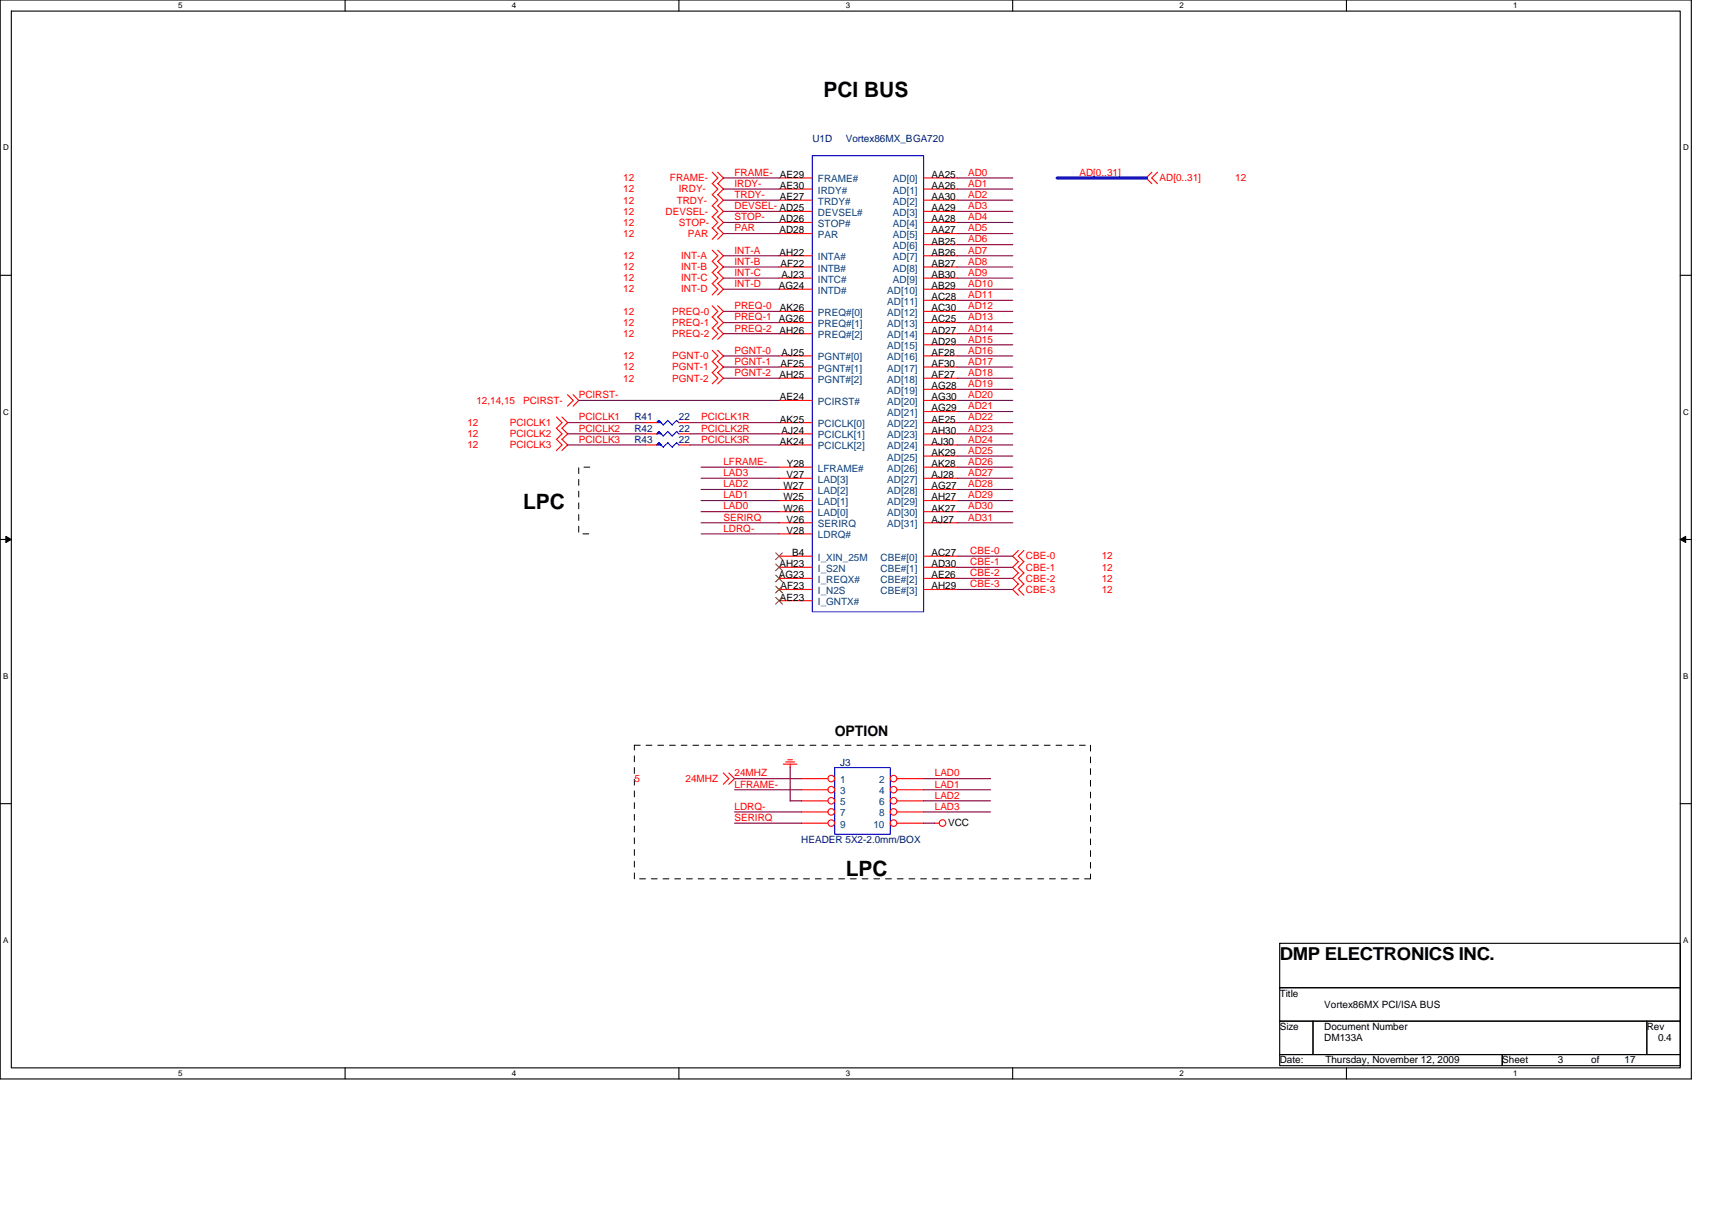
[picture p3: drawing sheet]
<svg xmlns="http://www.w3.org/2000/svg" width="297mm" height="210mm" viewBox="0 0 297 210" stroke-linecap="round" stroke-linejoin="round" font-family="sans-serif">
<path d="M0 0h293.5v187.2h-293.5zM2 1.9h289.5v183.4h-289.5z" fill="none" stroke="#000" stroke-width=".19"/>
<g fill="#fff">
<path d="M30.9 .2h.8v1.6h-.8z"/>
<path d="M30.9 185.5h.8v1.6h-.8z"/>
</g>
<path d="M59.9 0v1.9M59.9 185.3v1.9" fill="none" stroke="#000" stroke-width=".19"/>
<g fill="#fff">
<path d="M88.8 .2h.8v1.6h-.8z"/>
<path d="M88.8 185.5h.8v1.6h-.8z"/>
</g>
<path d="M117.8 0v1.9M117.8 185.3v1.9" fill="none" stroke="#000" stroke-width=".19"/>
<g fill="#fff">
<path d="M146.7 .2h.8v1.6h-.8z"/>
<path d="M146.7 185.5h.8v1.6h-.8z"/>
</g>
<path d="M175.7 0v1.9M175.7 185.3v1.9" fill="none" stroke="#000" stroke-width=".19"/>
<g fill="#fff">
<path d="M204.7 .2h.7v1.6h-.7z"/>
<path d="M204.7 185.5h.7v1.6h-.7z"/>
</g>
<path d="M233.6 0v1.9M233.6 185.3v1.9" fill="none" stroke="#000" stroke-width=".19"/>
<g fill="#fff">
<path d="M262.6 .2h.7v1.6h-.7z"/>
<path d="M262.6 185.5h.7v1.6h-.7z"/>
<path d="M.5 24.8h1v1.6h-1z"/>
<path d="M292 24.8h1v1.6h-1z"/>
<path d="M.5 70.7h1v1.5h-1z"/>
<path d="M292 70.7h1v1.5h-1z"/>
</g>
<path d="M0 47.8h2M291.5 47.8h2" fill="none" stroke="#000" stroke-width=".19"/>
<g fill="#fff">
<path d="M.5 116.5h.9v1.6h-.9z"/>
<path d="M292 116.5h.9v1.6h-.9z"/>
</g>
<path d="M0 93.6h2M291.5 93.6h2" fill="none" stroke="#000" stroke-width=".19"/>
<path d="M1 93.1l1 .5-1 .5zM291.5 93.6l1-.5v1z" fill="#000" stroke="#000" stroke-width=".17"/>
<g fill="#fff">
<path d="M.5 162.4h.9v1.5h-.9z"/>
<path d="M292 162.4h.9v1.5h-.9z"/>
</g>
<path d="M0 139.5h2M291.5 139.5h2M222 163.7h69.5v7.7h-69.5zM222 171.4h69.5v5.8h-69.5zM222 177.2h5.8v5.8h-5.8zM227.8 177.2h57.9v5.8h-57.9zM285.7 177.2h5.8v5.8h-5.8zM222 183h38.6v1.9h-38.6zM260.6 183h30.9v1.9h-30.9z" fill="none" stroke="#000" stroke-width=".19"/>
<path d="M102.3 81.1h-1.9v11.5h1.9M110.1 129.3h79.1M189.2 129.3v23.2M110.1 152.5v-23.2M189.2 152.5h-79.1" fill="none" stroke="#000" stroke-width=".17" stroke-dasharray="1 1 1 1 1 1 1 1"/>
<g fill="none" stroke="#f00" stroke-width=".19">
<path d="M123.6 29.9l.9 1-.9 1M123.6 35.7l.9 1-.9 1M123.6 33.8l.9 .9-.9 1M123.6 39.5l.9 1-.9 1M123.6 31.8l.9 1-.9 1M123.6 37.6l.9 1-.9 1M124.5 29.9l1 1-1 1M124.5 35.7l1 1-1 1M124.5 33.8l1 .9-1 1M124.5 39.5l1 1-1 1M124.5 31.8l1 1-1 1M124.5 37.6l1 1-1 1"/>
<path d="M135.2 30.9h5.7M135.2 32.8h5.7M135.2 34.7h5.7M135.2 36.7h5.7M135.2 38.6h5.7M160.2 30.9h5.8M160.2 32.8h5.8M160.2 34.7h5.8M160.2 36.7h5.8M160.2 38.6h5.8M199.9 29.9l-1 1 1 1M200.8 29.9l-1 1 1 1"/>
<path d="M123.6 56.9l.9 1-.9 1M123.6 53.1l.9 .9-.9 1M123.6 55l.9 1-.9 1M123.6 43.4l.9 1-.9 1M123.6 45.3l.9 1-.9 1M123.6 49.2l.9 1-.9 1M123.6 47.3l.9 1-.9 .9M124.5 56.9l1 1-1 1M124.5 53.1l1 .9-1 1M124.5 55l1 1-1 1M124.5 43.4l1 1-1 1M124.5 45.3l1 1-1 1"/>
<path d="M124.5 49.2l1 1-1 1M124.5 47.3l1 1-1 .9M135.2 50.2h5.7M135.2 54h5.7M135.2 56h5.7M135.2 57.9h5.7M135.2 40.5h5.7M135.2 44.4h5.7M135.2 46.3h5.7M135.2 48.3h5.7M160.2 50.2h5.8M160.2 52.1h5.8"/>
<path d="M160.2 54h5.8M160.2 56h5.8M160.2 57.9h5.8M160.2 59.8h5.8M160.2 40.5h5.8M160.2 42.5h5.8M160.2 44.4h5.8M160.2 46.3h5.8M160.2 48.3h5.8M96.5 74.3l1 1-1 1M96.5 72.4l1 .9-1 1M96.5 76.2l1 1-1 1"/>
<path d="M97.5 72.4l1 .9-1 1M97.5 74.3l1 1-1 1M97.5 76.2l1 1-1 1M98.5 68.5l1 1-1 1M99.4 68.5l1 1-1 1M112 73.3h1.9M112 75.3h1.9M112 77.2h1.9M117.8 73.3h1.9M117.8 75.3h1.9M117.8 77.2h1.9M123.6 60.8l.9 1-.9 1"/>
<path d="M123.6 64.6l.9 1-.9 1M123.6 62.7l.9 1-.9 1M124.5 60.8l1 1-1 1M124.5 64.6l1 1-1 1M124.5 62.7l1 1-1 1M135.2 73.3h5.7M135.2 61.8h5.7M135.2 63.7h5.7M135.2 65.6h5.7M135.2 69.5h5.7M135.2 75.3h5.7M135.2 77.2h5.7"/>
<path d="M160.2 73.3h5.8M160.2 61.8h5.8M160.2 63.7h5.8M160.2 65.6h5.8M160.2 67.6h5.8M160.2 69.5h5.8M160.2 71.4h5.8M160.2 75.3h5.8M160.2 77.2h5.8M160.2 79.1h5.8M135.2 81.1h5.7M135.2 83h5.7"/>
<path d="M135.2 84.9h5.7M135.2 86.9h5.7M135.2 88.8h5.7M135.2 90.7h5.7M135.2 96.5h5.7M135.2 98.4h5.7M135.2 92.6h5.7M160.2 81.1h5.8M160.2 83h5.8M160.2 84.9h5.8M160.2 86.9h5.8M160.2 88.8h5.8"/>
<path d="M160.2 90.7h5.8M160.2 96.5h5.8M160.2 98.4h5.8M176.7 99.4l-1 1 1 1M176.7 95.5l-1 1 1 1M176.7 97.5l-1 .9 1 1M177.6 99.4l-.9 1 .9 1M177.6 95.5l-.9 1 .9 1M177.6 97.5l-.9 .9 .9 1M135.2 100.4h5.7M135.2 102.3h5.7M135.2 104.2h5.7"/>
<path d="M160.2 100.4h5.8M160.2 102.3h5.8M176.7 101.3l-1 1 1 1M177.6 101.3l-.9 1 .9 1M125.5 134.1l1 1-1 1M126.4 134.1l1 1-1 1M135.9 132.6h2.4M136.3 132.2h1.6M136.7 131.8h.8M137.1 132.6v.6M139 135.1h4.7M139 137.1h4.7"/>
<path d="M139 139h4.7M155.6 135.1h4.6M155.6 137.1h4.6M155.6 139h4.6M139 140.9h4.7M139 142.9h4.7M155.6 140.9h4.6M155.6 142.9h4.6M162.2 142.9h.8"/>
<circle cx="144.2" cy="135.1" r=".57"/>
<circle cx="144.2" cy="137" r=".57"/>
<circle cx="144.2" cy="139" r=".57"/>
<circle cx="155" cy="135.1" r=".57"/>
<circle cx="155" cy="137" r=".57"/>
<circle cx="155" cy="139" r=".57"/>
<circle cx="144.2" cy="140.9" r=".57"/>
<circle cx="144.2" cy="142.8" r=".57"/>
<circle cx="155" cy="140.9" r=".57"/>
<circle cx="155" cy="142.8" r=".57"/>
<circle cx="163.5" cy="142.8" r=".57"/>
</g>
<path d="M140.9 27h19.3v79.2h-19.3zM113.9 73.3l.4-.4 .8 .9M113.9 77.2l.4-.4 .8 .8M113.9 75.3l.4-.4 .8 .8M115.9 73l.7 .8M115.9 76.8l.7 .8 .8-.8 .4 .4M115.9 74.9l.7 .8 .8-.8 .4 .4M115.9 72.9l-.8 .8M115.9 76.8l-.8 .8M115.9 74.9l-.8 .8M117.8 73.4l-.4-.5-.8 .8M144.8 133.2h9.7v11.6h-9.7z" fill="none" stroke="#00f" stroke-width=".19"/>
<g fill="#00f" stroke="#00f" stroke-width=".19">
<path d="M114.3 73l.4 .3h-.8l.4-.3 .4 .3z" fill-rule="evenodd"/>
<path d="M114.3 76.8l.4 .4h-.8l.4-.4 .4 .4z" fill-rule="evenodd"/>
<path d="M114.3 74.9l.4 .4h-.8l.4-.4 .4 .4z" fill-rule="evenodd"/>
</g>
<path d="M134.6 99.8l1.2 1.2M134.6 97.9l1.2 1.1M134.6 95.9l1.2 1.2M135.7 99.8l-1.1 1.2M135.7 97.9l-1.1 1.1M135.7 95.9l-1.1 1.2M134.6 103.7l1.2 1.1M134.6 101.7l1.2 1.2M135.7 103.7l-1.1 1.1M135.7 101.7l-1.1 1.2" fill="none" stroke="#804000" stroke-width=".17"/>
<path d="M183.4 30.9h15.5" fill="none" stroke="#00f" stroke-width=".57"/>
<g fill="none" stroke="#800040" stroke-width=".19">
<path d="M125.5 38.6h9.7M125.5 30.9h9.7M125.5 32.8h9.7M125.5 34.7h9.7M125.5 36.7h9.7M166 38.6h9.7M166 30.9h9.7M166 32.8h9.7M166 34.7h9.7M166 36.7h9.7M125.5 40.5h9.7M125.5 44.4h9.7"/>
<path d="M125.5 46.3h9.7M125.5 48.3h9.7M125.5 50.2h9.7M125.5 54h9.7M125.5 56h9.7M125.5 57.9h9.7M166 40.5h9.7M166 42.5h9.7M166 44.4h9.7M166 46.3h9.7M166 48.3h9.7M166 50.2h9.7"/>
<path d="M166 52.1h9.7M166 54h9.7M166 56h9.7M166 57.9h9.7M166 59.8h9.7M98.5 73.3h13.5M98.5 75.3h13.5M98.5 77.2h13.5M100.4 69.5h34.8M119.7 77.2h15.5M119.7 73.3h15.5M119.7 75.3h15.5"/>
<path d="M125.5 61.8h9.7M125.5 63.7h9.7M125.5 65.6h9.7M166 69.5h9.7M166 61.8h9.7M166 63.7h9.7M166 65.6h9.7M166 67.6h9.7M166 71.4h9.7M166 73.3h9.7M166 75.3h9.7M166 77.2h9.7"/>
<path d="M166 79.1h9.7M121.6 81.1h13.6M121.6 83h13.6M121.6 84.9h13.6M121.6 86.9h13.6M121.6 88.8h13.6M121.6 92.6h13.6M121.6 90.7h13.6M166 96.5h9.7M166 98.4h9.7M166 81.1h9.7M166 83h9.7"/>
<path d="M166 84.9h9.7M166 86.9h9.7M166 88.8h9.7M166 90.7h9.7M166 100.4h9.7M166 102.3h9.7M127.4 137.1h11.6M127.4 135.1h11.6M137.1 139h1.9M137.1 133.2v5.8M160.2 139h11.7M160.2 137.1h11.7"/>
<path d="M160.2 135.1h11.7M127.4 140.9h11.6M127.4 142.9h11.6M160.2 140.9h11.7M160.2 142.9h2"/>
</g>
<g font-size="3.7">
<text x="142.9" y="16.9">PCI BUS</text>
<text x="90.8" y="88.3">LPC</text>
<text x="146.7" y="152">LPC</text>
</g>
<text font-size="3.1" x="222" y="166.6">DMP ELECTRONICS INC.</text>
<text font-size="2.5" x="144.8" y="127.8">OPTION</text>
<g font-size="1.7" fill="#000080">
<text x="140.9" y="24.7">U1D</text>
<text x="146.7" y="24.7">Vortex86MX_BGA720</text>
<text x="110.1" y="73">R41</text>
<text x="110.1" y="76.8">R43</text>
<text x="110.1" y="74.9">R42</text>
<text x="117.8" y="73">22</text>
<text x="117.8" y="76.8">22</text>
<text x="117.8" y="74.9">22</text>
<text x="145.8" y="133">J3</text>
<text x="139" y="146.3">HEADER 5X2-2.0mm/BOX</text>
</g>
<g font-size="1.7" fill="#f00">
<text x="108.1" y="35.3">12</text>
<text x="108.1" y="31.5">12</text>
<text x="108.1" y="33.4">12</text>
<text x="116.2" y="31.5">FRAME-</text>
<text x="117.4" y="35.3">TRDY-</text>
<text x="117.8" y="33.4">IRDY-</text>
<text x="127.4" y="30.5">FRAME-</text>
<text x="127.4" y="32.4">IRDY-</text>
<text x="127.4" y="34.4">TRDY-</text>
<text x="168" y="30.5">AD0</text>
<text x="168" y="32.4">AD1</text>
<text x="168" y="34.4">AD2</text>
<text x="187.3" y="30.5">AD[0..31]</text>
<text x="201.2" y="31.5">AD[0..31]</text>
<text x="214.3" y="31.5">12</text>
<text x="108.1" y="37.3">12</text>
<text x="108.1" y="39.2">12</text>
<text x="108.1" y="41.1">12</text>
<text x="115.5" y="37.3">DEVSEL-</text>
<text x="117.8" y="39.2">STOP-</text>
<text x="119.3" y="41.1">PAR</text>
<text x="127.4" y="36.3">DEVSEL- AD25</text>
<text x="127.4" y="40.2">PAR</text>
<text x="127.4" y="38.2">STOP-</text>
<text x="168" y="38.2">AD4</text>
<text x="168" y="40.2">AD5</text>
<text x="168" y="36.3">AD3</text>
<text x="108.1" y="45">12</text>
<text x="108.1" y="46.9">12</text>
<text x="118.2" y="45">INT-A</text>
<text x="118.2" y="46.9">INT-B</text>
<text x="127.4" y="47.9">INT-C</text>
<text x="127.4" y="45.9">INT-B</text>
<text x="127.4" y="44">INT-A</text>
<text x="168" y="42.1">AD6</text>
<text x="168" y="44">AD7</text>
<text x="168" y="45.9">AD8</text>
<text x="168" y="47.9">AD9</text>
<text x="108.1" y="50.8">12</text>
<text x="108.1" y="48.8">12</text>
<text x="118.2" y="50.8">INT-D</text>
<text x="118.2" y="48.8">INT-C</text>
<text x="127.4" y="53.7">PREQ-0</text>
<text x="127.4" y="49.8">INT-D</text>
<text x="168" y="49.8">AD10</text>
<text x="168" y="51.7">AD11</text>
<text x="168" y="53.7">AD12</text>
<text x="108.1" y="58.5">12</text>
<text x="108.1" y="54.6">12</text>
<text x="108.1" y="56.6">12</text>
<text x="116.6" y="58.5">PREQ-2</text>
<text x="116.6" y="54.6">PREQ-0</text>
<text x="116.6" y="56.6">PREQ-1</text>
<text x="127.4" y="57.5">PREQ-2</text>
<text x="127.4" y="55.6">PREQ-1</text>
<text x="168" y="55.6">AD13</text>
<text x="168" y="57.5">AD14</text>
<text x="168" y="59.5">AD15</text>
<text x="108.1" y="62.4">12</text>
<text x="108.1" y="64.3">12</text>
<text x="116.6" y="62.4">PGNT-0</text>
<text x="116.6" y="64.3">PGNT-1</text>
<text x="127.4" y="63.3">PGNT-1</text>
<text x="127.4" y="65.2">PGNT-2</text>
<text x="127.4" y="61.4">PGNT-0</text>
<text x="168" y="61.4">AD16</text>
<text x="168" y="63.3">AD17</text>
<text x="168" y="65.2">AD18</text>
<text x="82.7" y="70.1">12,14,15</text>
<text x="90.8" y="70.1">PCIRST-</text>
<text x="100.4" y="69.1">PCIRST-</text>
<text x="108.1" y="66.2">12</text>
<text x="116.6" y="66.2">PGNT-2</text>
<text x="168" y="67.2">AD19</text>
<text x="168" y="69.1">AD20</text>
<text x="168" y="71">AD21</text>
<text x="81.1" y="73.9">12</text>
<text x="81.1" y="75.9">12</text>
<text x="81.1" y="77.8">12</text>
<text x="88.5" y="73.9">PCICLK1</text>
<text x="88.5" y="75.9">PCICLK2</text>
<text x="88.5" y="77.8">PCICLK3</text>
<text x="100.4" y="76.8">PCICLK3</text>
<text x="100.4" y="73">PCICLK1</text>
<text x="100.4" y="74.9">PCICLK2</text>
<text x="121.6" y="73">PCICLK1R</text>
<text x="121.6" y="74.9">PCICLK2R</text>
<text x="121.6" y="76.8">PCICLK3R</text>
<text x="168" y="73">AD22</text>
<text x="168" y="74.9">AD23</text>
<text x="168" y="76.8">AD24</text>
<text x="125.5" y="80.7">LFRAME-</text>
<text x="125.5" y="82.6">LAD3</text>
<text x="168" y="78.8">AD25</text>
<text x="168" y="80.7">AD26</text>
<text x="168" y="82.6">AD27</text>
<text x="125.5" y="84.5">LAD2</text>
<text x="125.5" y="86.5">LAD1</text>
<text x="125.5" y="88.4">LAD0</text>
<text x="168" y="84.5">AD28</text>
<text x="168" y="86.5">AD29</text>
<text x="168" y="88.4">AD30</text>
<text x="125.5" y="92.3">LDRQ-</text>
<text x="125.5" y="90.3">SERIRQ</text>
<text x="168" y="90.3">AD31</text>
<text x="168.4" y="96.1">CBE-0</text>
<text x="168.4" y="98.1">CBE-1</text>
<text x="168.4" y="100">CBE-2</text>
<text x="168.4" y="101.9">CBE-3</text>
<text x="178" y="101">CBE-2</text>
<text x="178" y="97.1">CBE-0</text>
<text x="178" y="99">CBE-1</text>
<text x="191.2" y="101">12</text>
<text x="191.2" y="97.1">12</text>
<text x="191.2" y="99">12</text>
<text x="178" y="102.9">CBE-3</text>
<text x="191.2" y="102.9">12</text>
<text x="110.1" y="135.7">5</text>
<text x="119" y="135.7">24MHZ</text>
<text x="127.4" y="136.7">LFRAME-</text>
<text x="127.4" y="134.7">24MHZ</text>
<text x="162.2" y="134.7">LAD0</text>
<text x="162.2" y="136.7">LAD1</text>
<text x="127.4" y="140.5">LDRQ-</text>
<text x="127.4" y="142.5">SERIRQ</text>
<text x="162.2" y="140.5">LAD3</text>
<text x="162.2" y="138.6">LAD2</text>
</g>
<g font-size="1.7">
<text x="135.3" y="30.9">AE29</text>
<text x="135.3" y="32.8">AE30</text>
<text x="135.3" y="34.7">AE27</text>
<text x="161.6" y="30.9">AA25</text>
<text x="161.6" y="32.8">AA26</text>
<text x="161.6" y="34.7">AA30</text>
<text x="135.2" y="40.5">AD28</text>
<text x="135.2" y="38.6">AD26</text>
<text x="161.6" y="36.7">AA29</text>
<text x="161.6" y="38.6">AA28</text>
<text x="161.6" y="40.5">AA27</text>
<text x="135.2" y="44.4">AH22</text>
<text x="135.4" y="46.3">AF22</text>
<text x="161.6" y="42.4">AB25</text>
<text x="161.6" y="44.4">AB26</text>
<text x="161.6" y="46.3">AB27</text>
<text x="135.1" y="50.2">AG24</text>
<text x="135.6" y="48.2">AJ23</text>
<text x="161.6" y="50.2">AB29</text>
<text x="161.6" y="52.1">AC28</text>
<text x="161.6" y="48.2">AB30</text>
<text x="135.1" y="56">AG26</text>
<text x="135.2" y="57.9">AH26</text>
<text x="135.3" y="54">AK26</text>
<text x="161.6" y="54">AC30</text>
<text x="161.6" y="56">AC25</text>
<text x="161.6" y="57.9">AD27</text>
<text x="161.6" y="59.8">AD29</text>
<text x="135.2" y="65.6">AH25</text>
<text x="135.4" y="63.7">AF25</text>
<text x="135.6" y="61.7">AJ25</text>
<text x="161.6" y="61.7">AF28</text>
<text x="161.6" y="63.7">AF30</text>
<text x="161.6" y="65.6">AF27</text>
<text x="135.3" y="69.5">AE24</text>
<text x="161.6" y="67.5">AG28</text>
<text x="161.6" y="69.5">AG30</text>
<text x="161.6" y="71.4">AG29</text>
<text x="135.3" y="73.3">AK25</text>
<text x="135.3" y="77.2">AK24</text>
<text x="135.6" y="75.3">AJ24</text>
<text x="161.6" y="73.3">AE25</text>
<text x="161.6" y="75.3">AH30</text>
<text x="161.6" y="77.2">AJ30</text>
<text x="136.5" y="83">V27</text>
<text x="136.5" y="81">Y28</text>
<text x="161.6" y="79.1">AK29</text>
<text x="161.6" y="81">AK28</text>
<text x="161.6" y="83">AJ28</text>
<text x="135.9" y="88.8">W26</text>
<text x="135.9" y="86.8">W25</text>
<text x="135.9" y="84.9">W27</text>
<text x="161.6" y="84.9">AG27</text>
<text x="161.6" y="86.8">AH27</text>
<text x="161.6" y="88.8">AK27</text>
<text x="136.5" y="92.6">V28</text>
<text x="136.5" y="90.7">V26</text>
<text x="161.6" y="90.7">AJ27</text>
<text x="135.1" y="100.4">AG23</text>
<text x="135.2" y="98.4">AH23</text>
<text x="137.5" y="96.5">B4</text>
<text x="161.6" y="96.5">AC27</text>
<text x="161.6" y="98.4">AD30</text>
<text x="161.6" y="100.4">AE26</text>
<text x="135.3" y="104.2">AE23</text>
<text x="135.4" y="102.3">AF23</text>
<text x="161.6" y="102.3">AH29</text>
<text x="164.5" y="143.4">VCC</text>
<text x="222" y="173">Title</text>
<text x="222" y="178.8">Size</text>
<text x="229.8" y="174.9">Vortex86MX PCI/ISA BUS</text>
<text x="229.8" y="178.8">Document Number</text>
<text x="285.7" y="178.8">Rev</text>
<text x="222" y="184.6">Date:</text>
<text x="229.8" y="180.7">DM133A</text>
<text x="230" y="184.6">Thursday, November 12, 2009</text>
<text x="260.6" y="184.6">Sheet</text>
<text x="270.3" y="184.6">3</text>
<text x="276.1" y="184.6">of</text>
<text x="281.9" y="184.6">17</text>
<text x="287.7" y="180.7">0.4</text>
</g>
<g font-size="1.7" fill="#004080">
<text x="141.9" y="31.7">FRAME#</text>
<text x="141.9" y="33.6">IRDY#</text>
<text x="141.9" y="35.5">TRDY#</text>
<text x="154.9" y="31.7">AD[0]</text>
<text x="154.9" y="33.6">AD[1]</text>
<text x="154.9" y="35.5">AD[2]</text>
<text x="141.9" y="37.5">DEVSEL#</text>
<text x="141.9" y="41.3">PAR</text>
<text x="141.9" y="39.4">STOP#</text>
<text x="154.9" y="37.5">AD[3]</text>
<text x="154.9" y="39.4">AD[4]</text>
<text x="154.9" y="41.3">AD[5]</text>
<text x="141.9" y="45.2">INTA#</text>
<text x="141.9" y="47.1">INTB#</text>
<text x="154.9" y="43.2">AD[6]</text>
<text x="154.9" y="45.2">AD[7]</text>
<text x="154.9" y="47.1">AD[8]</text>
<text x="141.9" y="49">INTC#</text>
<text x="141.9" y="51">INTD#</text>
<text x="153.9" y="51">AD[10]</text>
<text x="153.9" y="52.9">AD[11]</text>
<text x="154.9" y="49">AD[9]</text>
<text x="141.9" y="54.8">PREQ#[0]</text>
<text x="141.9" y="56.8">PREQ#[1]</text>
<text x="141.9" y="58.7">PREQ#[2]</text>
<text x="153.9" y="54.8">AD[12]</text>
<text x="153.9" y="56.8">AD[13]</text>
<text x="153.9" y="58.7">AD[14]</text>
<text x="141.9" y="62.5">PGNT#[0]</text>
<text x="141.9" y="64.5">PGNT#[1]</text>
<text x="153.9" y="60.6">AD[15]</text>
<text x="153.9" y="62.5">AD[16]</text>
<text x="153.9" y="64.5">AD[17]</text>
<text x="141.9" y="70.3">PCIRST#</text>
<text x="141.9" y="66.4">PGNT#[2]</text>
<text x="153.9" y="66.4">AD[18]</text>
<text x="153.9" y="68.3">AD[19]</text>
<text x="153.9" y="70.3">AD[20]</text>
<text x="141.9" y="74.1">PCICLK[0]</text>
<text x="141.9" y="76.1">PCICLK[1]</text>
<text x="153.9" y="72.2">AD[21]</text>
<text x="153.9" y="74.1">AD[22]</text>
<text x="153.9" y="76.1">AD[23]</text>
<text x="141.9" y="83.8">LAD[3]</text>
<text x="141.9" y="81.9">LFRAME#</text>
<text x="141.9" y="78">PCICLK[2]</text>
<text x="153.9" y="78">AD[24]</text>
<text x="153.9" y="79.9">AD[25]</text>
<text x="153.9" y="81.9">AD[26]</text>
<text x="153.9" y="83.8">AD[27]</text>
<text x="141.9" y="89.6">LAD[0]</text>
<text x="141.9" y="87.7">LAD[1]</text>
<text x="141.9" y="85.7">LAD[2]</text>
<text x="153.9" y="85.7">AD[28]</text>
<text x="153.9" y="87.7">AD[29]</text>
<text x="153.9" y="89.6">AD[30]</text>
<text x="141.9" y="93.4">LDRQ#</text>
<text x="141.9" y="91.5">SERIRQ</text>
<text x="153.9" y="91.5">AD[31]</text>
<text x="141.9" y="101.2">I_REQX#</text>
<text x="141.9" y="99.2">I_S2N</text>
<text x="141.9" y="97.3">I_XIN_25M</text>
<text x="152.8" y="97.3">CBE#[0]</text>
<text x="152.8" y="99.2">CBE#[1]</text>
<text x="152.8" y="101.2">CBE#[2]</text>
<text x="141.9" y="105">I_GNTX#</text>
<text x="141.9" y="103.1">I_N2S</text>
<text x="152.8" y="103.1">CBE#[3]</text>
<text x="145.8" y="135.9">1</text>
<text x="145.8" y="137.8">3</text>
<text x="152.5" y="135.9">2</text>
<text x="152.5" y="137.8">4</text>
<text x="145.8" y="139.8">5</text>
<text x="145.8" y="141.7">7</text>
<text x="145.8" y="143.6">9</text>
<text x="151.5" y="143.6">10</text>
<text x="152.5" y="139.8">6</text>
<text x="152.5" y="141.7">8</text>
</g>
<g font-size="1.4">
<text x="30.9" y="1.5">5</text>
<text x="88.8" y="1.5">4</text>
<text x="146.7" y="1.5">3</text>
<text x="204.7" y="1.5">2</text>
<text x="262.6" y="1.5">1</text>
<text x=".5" y="26.1">D</text>
<text x="292" y="26.1">D</text>
<text x=".5" y="71.9">C</text>
<text x="292" y="71.9">C</text>
<text x=".5" y="117.8">B</text>
<text x="292" y="117.8">B</text>
<text x=".5" y="163.6">A</text>
<text x="292" y="163.6">A</text>
<text x="30.9" y="186.8">5</text>
<text x="88.8" y="186.8">4</text>
<text x="146.7" y="186.8">3</text>
<text x="204.7" y="186.8">2</text>
<text x="262.6" y="186.8">1</text>
</g>
</svg>
